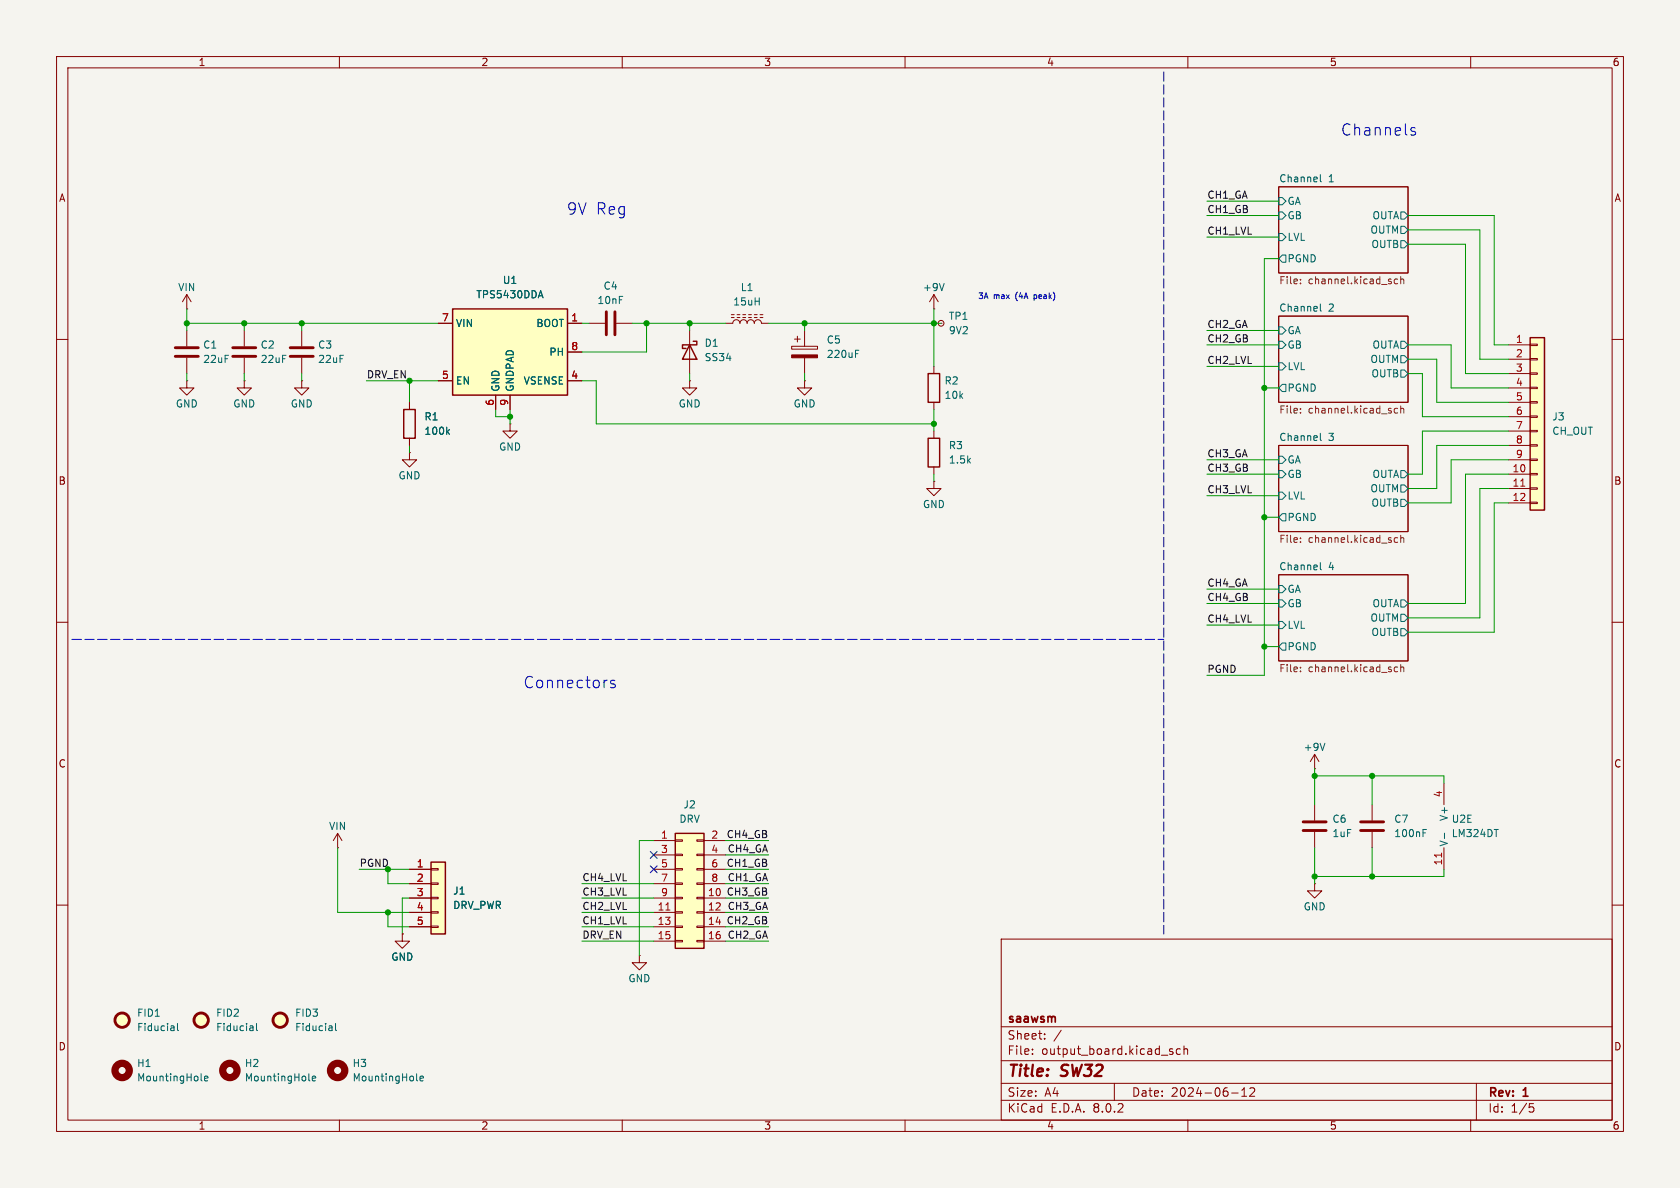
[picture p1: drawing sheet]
<svg xmlns="http://www.w3.org/2000/svg" width="297mm" height="210mm" viewBox="0 0 297 210" stroke-linecap="round" stroke-linejoin="round" font-family="sans-serif">
<path d="M0 0h297v210h-297z" fill="#f5f4ef" stroke="#f5f4ef" stroke-width=".18"/>
<g fill="none" stroke="#840000" stroke-width=".18">
<path d="M10 10h277v190h-277zM12 12h273v186h-273zM60 10v2M110 10v2M160 10v2M210 10v2M260 10v2M226.1 33h22.8v15.3h-22.8zM10 60h2M226.1 55.9h22.8v15.2h-22.8zM285 60h2M226.1 78.7h22.8v15.3h-22.8z"/>
<path d="M10 110h2M226.1 101.6h22.8v15.2h-22.8zM285 110h2M255.3 138.4v3.8M10 160h2M232.4 142.2v2.8M232.4 147.1v2.8M255.3 149.9v3.8M285 160h2M177 166h108v32h-108zM60 198v2M110 198v2"/>
<path d="M160 198v2M177 194.5h108M177 191.5h108M177 187.5h108M177 181.5h108M182.5 186.3v.1M182.5 185.5v.1M184.7 183.6v.1M184.7 182.8v.1M187.6 182.1l-1.3 2M197 191.5v3M206.8 185.8l.5 .2 .1 .2-.2 .2-.5-.1"/>
<path d="M206.8 185.5h.5M208.7 185.5l-.5-.1-.2 .3v.4l.1 .2h.6M209.3 185.5l.2-.1 .4 .1 .1 .9M209.3 184.9v1.5M210 198v2M217.7 193.2h1.2M219.5 193.8h.9M219.5 192.7l.5-.4v1.5M221 192.4l.5-.1 .2 .1 .1 .3-.9 1.1h.9M260 198v2M261 191.5v6.5M270.4 195.1h.7"/>
<path d="M270.5 195.7h.4l.3 .3-.2 .5-.5 .1"/>
</g>
<g fill="none" stroke="#006464" stroke-width=".18">
<path d="M226.1 37.5h.6l.6 .6-.6 .6h-.6zM226.1 34.9h.6l.6 .7-.6 .6h-.6zM233.4 30.9v1.1l.2 .1M247.6 37.5h.7l.6 .6-.6 .6h-.7zM226.1 57.8h.6l.6 .6-.6 .7h-.6zM226.1 41.3h.6l.6 .6-.6 .6h-.6zM226.7 45.1h.6v1.3h-.6l-.6-.7zM233.4 53.7v1.1l.2 .2M247.6 42.5h.7l.6 .7-.6 .6h-.7zM247.6 40h.7l.6 .6-.6 .7h-.7zM226.1 60.3h.6l.6 .7-.6 .6h-.6zM226.1 64.1h.6l.6 .7-.6 .6h-.6z"/>
<path d="M226.7 67.9h.6v1.3h-.6l-.6-.6zM233.4 76.6v1.1l.2 .2M247.6 60.3h.7l.6 .7-.6 .6h-.7zM247.6 65.4h.7l.6 .6-.6 .7h-.7zM247.6 62.9h.7l.6 .6-.6 .6h-.7zM226.1 83.2h.6l.6 .6-.6 .7h-.6zM226.1 80.6h.6l.6 .7-.6 .6h-.6zM226.1 87h.6l.6 .6-.6 .7h-.6zM226.7 90.8h.6v1.3h-.6l-.6-.7zM233.4 99.5v1l.2 .2M247.6 83.2h.7l.6 .6-.6 .7h-.7zM247.6 88.3h.7l.6 .6-.6 .6h-.7z"/>
<path d="M247.6 85.7h.7l.6 .7-.6 .6h-.7zM226.1 106h.6l.6 .7-.6 .6h-.6zM226.1 103.5h.6l.6 .6-.6 .7h-.6zM226.1 109.9h.6l.6 .6-.6 .6h-.6zM226.7 113.7h.6v1.2h-.6l-.6-.6zM247.6 106h.7l.6 .7-.6 .6h-.7zM247.6 111.1h.7l.6 .7-.6 .6h-.7zM247.6 108.6h.7l.6 .6-.6 .7h-.7zM255.4 147.3v.9"/>
</g>
<g fill="none" stroke="#725600" stroke-width=".18">
<path d="M229.9 49.4v.1M229.9 50v.2M247.1 49.4l-.4-.1-.2 .3 .1 .5h.5M247.6 48.9v1.3M247.6 49.4l.2-.1 .3 .1 .1 .8M229.9 72.2v.2M229.9 72.9v.1M247.1 72.2h-.4l-.2 .2 .1 .6h.5M247.6 71.8v1.2M247.6 72.3l.2-.1h.3l.1 .8M229.9 95.1v.1M229.9 95.8v.1"/>
<path d="M247.1 95.1l-.4-.1-.2 .3 .1 .5h.5M247.6 94.6v1.3M247.6 95.2l.2-.2 .3 .1 .1 .8M229.9 118.6v.1M229.9 118v.1M247.1 118l-.4-.1-.2 .2 .1 .6h.5M247.6 118l.2-.1 .3 .1 .1 .7M247.6 117.5v1.2"/>
</g>
<path d="M254.9 150.8v.7" fill="none" stroke="#a90000" stroke-width=".18"/>
<path d="M230.4 146.8h4M230.4 145.3h4" fill="none" stroke="#840000" stroke-width=".51"/>
<path d="M76.2 152.4h2.5v12.7h-2.5z" fill="#ffffc2"/>
<g fill="none" stroke="#840000" stroke-width=".18">
<path d="M33 54.6h.1M33 52.1v2.5M33 58.4v2.8M33 52.1l-.7 1.2M33 52.1l.8 1.2M104.1 57.2h2.8M109 57.2h2.8M121.9 58.4v7.6M128.3 57.2h1.2a.64 .64 0 0 1 .7-.7 .64 .64 0 0 1 .6 .7 .64 .64 0 0 1 .6-.7 .64 .64 0 0 1 .7 .7 .64 .64 0 0 1 .6-.7 .64 .64 0 0 1 .6 .7 .64 .64 0 0 1 .7-.7 .64 .64 0 0 1 .6 .7h1.3M129.3 56.1h.5M129.3 55.6h.5M130.3 56.1h.5"/>
<path d="M130.3 55.6h.5M131.3 56.1h.5M131.3 55.6h.5M132.3 56.1h.5M132.3 55.6h.5M133.3 56.1h.6M133.3 55.6h.6M134.4 56.1h.5M134.4 55.6h.5M165.1 54.6h.1M165.1 52.1l-.8 1.2M165.1 52.1v2.5"/>
<path d="M165.1 52.1l.8 1.2M166.4 57.2h.1M33 67.3v1.3h1.3l-1.3 1.3-1.3-1.3h1.3M33 67.3h.1M33 63.2v2.8M90.2 74.9v1.3h1.2l-1.2 1.3-1.3-1.3h1.3M90.2 74.9h.1M121.9 67.3v1.3h1.3l-1.3 1.3-1.3-1.3h1.3M121.9 67.3h.1M142.2 67.3v1.3h1.3l-1.3 1.3-1.2-1.3h1.2M142.2 67.3h.1M165.1 64.8v1.2"/>
<path d="M165.1 71.1v1.3M165.1 76.2v1.3M72.4 80v1.3h1.3l-1.3 1.3-1.3-1.3h1.3M72.4 80h.1M165.1 85.1v1.3h1.3l-1.3 1.2-1.3-1.2h1.3M165.1 85.1h.1M165.1 82.6v1.2M232.4 135.9h.1M232.4 133.4l-.8 1.2M232.4 133.4v2.5M232.4 133.4l.8 1.2M59.7 149.9h.1"/>
<path d="M59.7 147.3l-.8 1.3M59.7 147.3v2.6M59.7 147.3l.8 1.3M72.4 153.7h3.8M72.4 156.2h3.8M72.4 158.8h3.8M76.2 158.6h1.3v.3h-1.3zM76.2 156.1h1.3v.2h-1.3zM76.2 153.5h1.3v.3h-1.3zM242.6 142.2v2.8M242.6 147.1v2.8M71.1 165.1v1.3h1.3l-1.3 1.2-1.3-1.2h1.3"/>
<path d="M71.1 165.1h.1M72.4 161.3h3.8M72.4 163.8h3.8M76.2 163.7h1.3v.3h-1.3zM76.2 161.2h1.3v.2h-1.3zM113 168.9v1.3h1.3l-1.3 1.3-1.2-1.3h1.2M113 168.9h.1"/>
<circle cx="166.4" cy="57.2" r=".51"/>
</g>
<path d="M121.9 61l1.3 2.5h-2.6zM122.6 60.3h.6v.7h-2.6v.6h.7M164.1 77.5h2v5.1h-2zM164.1 66h2v5.1h-2zM76.2 152.4h2.5v12.7h-2.5z" fill="none" stroke="#840000" stroke-width=".25"/>
<g fill="none" stroke="#840000" stroke-width=".51">
<path d="M107.2 55.1v4.1M108.7 55.1v4.1M31 61.5h4.1M31 63h4.1M240.5 146.8h4.1M240.5 145.3h4.1"/>
<circle cx="21.6" cy="180.3" r="1.27"/>
<circle cx="35.6" cy="180.3" r="1.27"/>
<circle cx="49.5" cy="180.3" r="1.27"/>
</g>
<g fill="none" stroke="#006464" stroke-width=".18">
<path d="M166.9 50.1l-.4 1.3M234.2 131.4l-.4 1.3M251.6 147.2h.4M251.6 146.6h.6M30.7 181.4l.1 .8M30.8 182.1l-.1 .1M30.8 181.6l-.1 .1M31.4 180.9v1.1l.2 .2M35.5 190.9l.2 .2M36.2 190.7l.6-.2-.1-.2-.4-.1-.1 .2v.6h.5M44.7 181.4v.8M44.7 182.1l-.1 .1"/>
<path d="M44.7 181.6l-.1 .1M45.3 180.9v1.1l.2 .2M54.6 190.9l.2 .2M55.2 190.7l.6-.2-.1-.2-.3-.1-.2 .2 .1 .6h.4M58.7 181.4v.8M58.7 182.1l-.1 .1M58.7 181.6l-.1 .1M59.3 180.9v1.1l.2 .2M73.6 190.9l.2 .2M74.3 190.7l.6-.2-.1-.2-.4-.1-.1 .2v.6h.5"/>
</g>
<g fill="#ffffc2" stroke="#ffffc2" stroke-width=".18">
<circle cx="35.6" cy="180.3" r="1.27"/>
<circle cx="21.6" cy="180.3" r="1.27"/>
<circle cx="49.5" cy="180.3" r="1.27"/>
</g>
<g fill="none" stroke="#840000" stroke-width="1.3">
<circle cx="21.6" cy="189.2" r="1.27"/>
<circle cx="40.6" cy="189.2" r="1.27"/>
<circle cx="59.7" cy="189.2" r="1.27"/>
</g>
<path d="M270.5 59.7h2.5v30.5h-2.5z" fill="#ffffc2"/>
<g fill="none" stroke="#840000" stroke-width=".18">
<path d="M266.7 61h3.8M266.7 63.5h3.8M266.7 66h3.8M266.7 68.6h3.8M266.7 71.1h3.8M266.7 73.7h3.8M266.7 76.2h3.8M266.7 78.7h3.8M270.5 78.6h1.3v.3h-1.3zM270.5 76.1h1.3v.2h-1.3zM270.5 73.5h1.3v.3h-1.3zM270.5 71h1.3v.2h-1.3z"/>
<path d="M270.5 68.5h1.3v.2h-1.3zM270.5 65.9h1.3v.3h-1.3zM270.5 63.4h1.3v.2h-1.3zM270.5 60.8h1.3v.3h-1.3zM266.7 83.8h3.8M266.7 86.4h3.8M266.7 88.9h3.8M266.7 81.3h3.8M270.5 88.8h1.3v.2h-1.3zM270.5 86.2h1.3v.3h-1.3zM270.5 83.7h1.3v.2h-1.3zM270.5 81.2h1.3v.2h-1.3z"/>
</g>
<path d="M270.5 59.7h2.5v30.5h-2.5z" fill="none" stroke="#840000" stroke-width=".25"/>
<path d="M268.8 85.9h.8" fill="none" stroke="#a90000" stroke-width=".18"/>
<path d="M80 54.6h20.3v15.3h-20.3z" fill="#ffffc2"/>
<path d="M80 54.6h20.3v15.3h-20.3z" fill="none" stroke="#840000" stroke-width=".25"/>
<path d="M77.5 57.2h2.5M100.3 57.2h2.6M140.5 59.9h1M141 59.4v1.1M142.2 58.4v2.8M77.5 67.3h2.5M87.6 69.9v2.5M90.2 69.9v2.5M100.3 67.3h2.6M100.3 62.2h2.6M140 61.2h4.5v.5h-4.5zM142.2 63.2v2.8" fill="none" stroke="#840000" stroke-width=".18"/>
<path d="M95.3 52.3h.6M95.6 51.4l.4 1.2M151.2 62.5h.5M151.2 61.9h.6" fill="none" stroke="#006464" stroke-width=".18"/>
<path d="M140 62.7h4.5v.5h-4.5z" fill="#840000" stroke="#840000" stroke-width=".18"/>
<path d="M119.4 147.3h5.1v20.3h-5.1z" fill="#ffffc2"/>
<g fill="none" stroke="#840000" stroke-width=".18">
<path d="M43.2 58.4v2.8M53.3 58.4v2.8M77.5 57.2h2.5M100.3 57.2h2.6M43.2 67.3v1.3h1.2l-1.2 1.3-1.3-1.3h1.3M43.2 67.3h.1M43.2 63.2v2.8M53.3 67.3v1.3h1.3l-1.3 1.3-1.2-1.3h1.2M53.3 67.3h.1M53.3 63.2v2.8M72.4 71.1v1.3M72.4 77.5v1.2"/>
<path d="M77.5 67.3h2.5M87.6 69.9v2.5M90.2 69.9v2.5M100.3 67.3h2.6M100.3 62.2h2.6M72.4 158.8h3.8M72.4 153.7h3.8M72.4 156.2h3.8M115.6 148.6h3.8M115.6 158.8h3.8M115.6 151.1h3.8M115.6 153.7h3.8"/>
<path d="M115.6 156.2h3.8M119.4 158.6h1.2v.3h-1.2zM119.4 156.1h1.2v.2h-1.2zM119.4 153.5h1.2v.3h-1.2zM119.4 151h1.2v.3h-1.2zM119.4 148.5h1.2v.2h-1.2zM123.2 158.6h1.3v.3h-1.3zM123.2 156.1h1.3v.2h-1.3zM123.2 153.5h1.3v.3h-1.3zM123.2 151h1.3v.3h-1.3zM123.2 148.5h1.3v.2h-1.3zM124.5 148.6h3.8"/>
<path d="M124.5 158.8h3.8M124.5 151.1h3.8M124.5 153.7h3.8M124.5 156.2h3.8M232.4 156.2v1.3h1.3l-1.3 1.3-1.3-1.3h1.3M232.4 156.2h.1M71.1 165.1h.1M72.4 161.3h3.8M72.4 163.8h3.8M115.6 161.3h3.8M115.6 163.8h3.8M115.6 166.4h3.8"/>
<path d="M119.4 166.2h1.2v.3h-1.2zM119.4 163.7h1.2v.3h-1.2zM119.4 161.2h1.2v.2h-1.2zM123.2 166.2h1.3v.3h-1.3zM123.2 163.7h1.3v.3h-1.3zM123.2 161.2h1.3v.2h-1.3zM124.5 161.3h3.8M124.5 163.8h3.8M124.5 166.4h3.8"/>
</g>
<path d="M71.4 72.4h2v5.1h-2zM119.4 147.3h5.1v20.3h-5.1z" fill="none" stroke="#840000" stroke-width=".25"/>
<path d="M117.7 160.9h.7" fill="none" stroke="#a90000" stroke-width=".18"/>
<path d="M95.3 52.3h.6M95.6 51.4l.4 1.2M79.1 76.3l.4 .5M79.5 75.9l-.5 .5" fill="none" stroke="#006464" stroke-width=".18"/>
<path d="M41.1 61.5h4.1M41.1 63h4.1M51.3 61.5h4.1M51.3 63h4.1" fill="none" stroke="#840000" stroke-width=".51"/>
<path d="M249.5 23.1l.5 .1 .3 .3-.1 .3-.6 .1M249.5 22.6l.2-.1 .5 .1M108.7 120.3l-.5-.1-.3 .3 .1 .3 .7 .2 .1 .2-.1 .3-.2 .1-.6-.1" fill="none" stroke="#0000c2" stroke-width=".18"/>
<path d="M205.7 12.7v152.4M12.7 113h193" fill="none" stroke="#0000c2" stroke-width=".18" stroke-dasharray="1.7 .6"/>
<g fill="none" stroke="#009600" stroke-width=".18">
<path d="M213.4 38.1h12.7M213.4 35.6h12.7M248.9 38.1h15.3v22.9h2.5M33 57.2h44.5M33 54.6v3.8M43.2 57.2v1.2M53.3 57.2v1.2M102.9 57.2h1.2M111.8 57.2h16.5M114.3 57.2v5h-11.4M121.9 57.2v1.2M135.9 57.2h30.5"/>
<path d="M142.2 57.2v1.2M165.1 54.6v10.2M213.4 41.9h12.7M213.4 58.4h12.7M226.1 45.7h-2.6v73.7h-10.1M248.9 43.2h10.2v22.8h7.6M248.9 40.6h12.7v22.9h5.1M33 66v1.3M43.2 66v1.3M53.3 66v1.3M64.8 67.3h12.7M72.4 67.3v3.8"/>
<path d="M72.4 78.7v1.3M87.6 72.4v1.3h2.6M90.2 72.4v2.5M102.9 67.3h2.5v7.6h59.7M121.9 66v1.3M142.2 66v1.3M165.1 72.4v3.8M213.4 61h12.7M213.4 64.8h12.7M223.5 68.6h2.6M248.9 66h2.6v7.7h15.2M248.9 61h7.6v7.6h10.2"/>
<path d="M248.9 63.5h5.1v7.6h12.7M266.7 76.2h-15.2v7.6h-2.6M266.7 78.7h-12.7v7.7h-5.1M165.1 83.8v1.3M213.4 87.6h12.7M213.4 83.8h12.7M213.4 81.3h12.7M223.5 91.4h2.6M266.7 81.3h-10.2v7.6h-7.6M266.7 88.9h-2.5v22.9h-15.3M266.7 86.4h-5.1v22.8h-12.7M266.7 83.8h-7.6v22.9h-10.2"/>
<path d="M213.4 106.7h12.7M213.4 110.5h12.7M213.4 104.1h12.7M223.5 114.3h2.6M232.4 137.2h22.9v1.2M232.4 135.9v6.3M242.6 137.2v5M59.7 149.9v11.4h12.7M63.5 153.7h8.9M68.6 153.7v2.5h3.8M72.4 158.8h-1.3v6.3M102.9 158.8h12.7"/>
<path d="M102.9 156.2h12.7M115.6 148.6h-2.6v20.3M128.3 158.8h7.6M128.3 153.7h7.6M128.3 151.1h7.6M128.3 148.6h7.6M128.3 156.2h7.6M232.4 149.9v6.3M242.6 149.9v5M255.3 153.7v1.2h-22.9M68.6 161.3v2.5h3.8M102.9 163.8h12.7"/>
<path d="M102.9 161.3h12.7M102.9 166.4h12.7M128.3 163.8h7.6M128.3 161.3h7.6M128.3 166.4h7.6"/>
</g>
<path d="M115 153.1l1.2 1.2M115 150.5l1.2 1.2M116.2 153.1l-1.2 1.2M116.2 150.5l-1.2 1.2" fill="none" stroke="#000084" stroke-width=".18"/>
<g fill="#009600" stroke="#009600" stroke-width=".18">
<circle cx="68.6" cy="161.3" r=".46"/>
<circle cx="68.6" cy="153.7" r=".46"/>
<circle cx="165.1" cy="57.2" r=".46"/>
<circle cx="142.2" cy="57.2" r=".46"/>
<circle cx="223.5" cy="68.6" r=".46"/>
<circle cx="165.1" cy="74.9" r=".46"/>
<circle cx="232.4" cy="137.2" r=".46"/>
<circle cx="223.5" cy="91.4" r=".46"/>
<circle cx="242.6" cy="154.9" r=".46"/>
<circle cx="232.4" cy="154.9" r=".46"/>
<circle cx="223.5" cy="114.3" r=".46"/>
<circle cx="114.3" cy="57.2" r=".46"/>
<circle cx="121.9" cy="57.2" r=".46"/>
<circle cx="90.2" cy="73.7" r=".46"/>
<circle cx="72.4" cy="67.3" r=".46"/>
<circle cx="43.2" cy="57.2" r=".46"/>
<circle cx="53.3" cy="57.2" r=".46"/>
<circle cx="33" cy="57.2" r=".46"/>
<circle cx="242.6" cy="137.2" r=".46"/>
</g>
<g font-size="2.8" fill="#0000c2">
<text x="237" y="24.1">Channels</text>
<text x="100.1" y="38.1">9V Reg</text>
<text x="92.5" y="121.9">Connectors</text>
</g>
<g font-size="2.8" fill="#840000">
<text x="178" y="190.9">Title:</text>
<text x="187.7" y="190.9">SW32</text>
</g>
<g font-size="2.1" fill="#840000">
<text x="178" y="184">Sheet:</text>
<text x="178" y="181.2">saawsm</text>
<text x="178" y="186.7">File:</text>
<text x="184.1" y="186.7">output_board.kicad_sch</text>
<text x="178" y="196.9">KiCad</text>
<text x="178" y="194.1">Size:</text>
<text x="184.7" y="194.1">A4</text>
<text x="185.7" y="196.9">E.D.A.</text>
<text x="193.3" y="196.9">8.0.2</text>
<text x="200" y="194.1">Date:</text>
<text x="207" y="194.1">2024-06-12</text>
<text x="263" y="194.3">Rev:</text>
<text x="263" y="196.9">Id:</text>
<text x="267.1" y="196.9">1/5</text>
<text x="269.4" y="194.3">1</text>
</g>
<g font-size="1.8" fill="#840000">
<text x="35" y="11.9">1</text>
<text x="85" y="11.9">2</text>
<text x="135" y="11.9">3</text>
<text x="185" y="11.9">4</text>
<text x="235" y="11.9">5</text>
<text x="285" y="11.9">6</text>
<text x="10.3" y="35.9">A</text>
<text x="285.3" y="35.9">A</text>
<text x="10.3" y="85.9">B</text>
<text x="285.3" y="85.9">B</text>
<text x="10.3" y="135.9">C</text>
<text x="285.3" y="135.9">C</text>
<text x="10.3" y="185.9">D</text>
<text x="285.3" y="185.9">D</text>
<text x="35" y="199.9">1</text>
<text x="85" y="199.9">2</text>
<text x="135" y="199.9">3</text>
<text x="185" y="199.9">4</text>
<text x="235" y="199.9">5</text>
<text x="285" y="199.9">6</text>
</g>
<g font-size="1.8" fill="#0f0f0f">
<text x="213.4" y="35.2">CH1_GA</text>
<text x="213.4" y="41.6">CH1_LVL</text>
<text x="213.4" y="37.8">CH1_GB</text>
<text x="213.4" y="58.1">CH2_GA</text>
<text x="213.4" y="64.4">CH2_LVL</text>
<text x="213.4" y="60.6">CH2_GB</text>
<text x="64.8" y="67">DRV_EN</text>
<text x="213.4" y="83.5">CH3_GB</text>
<text x="213.4" y="80.9">CH3_GA</text>
<text x="213.4" y="87.3">CH3_LVL</text>
<text x="213.4" y="103.8">CH4_GA</text>
<text x="213.4" y="106.3">CH4_GB</text>
<text x="213.4" y="110.1">CH4_LVL</text>
<text x="213.4" y="119">PGND</text>
<text x="128.4" y="148.2">CH4_GB</text>
<text x="63.5" y="153.3">PGND</text>
<text x="102.9" y="155.9">CH4_LVL</text>
<text x="128.4" y="153.3">CH1_GB</text>
<text x="128.6" y="150.8">CH4_GA</text>
<text x="128.6" y="155.9">CH1_GA</text>
<text x="102.9" y="160.9">CH2_LVL</text>
<text x="102.9" y="158.4">CH3_LVL</text>
<text x="128.4" y="158.4">CH3_GB</text>
<text x="128.6" y="160.9">CH3_GA</text>
<text x="102.9" y="166">DRV_EN</text>
<text x="102.9" y="163.5">CH1_LVL</text>
<text x="128.4" y="163.5">CH2_GB</text>
<text x="128.6" y="166">CH2_GA</text>
</g>
<g font-size="1.8" fill="#006464">
<text x="226.1" y="32.3">Channel</text>
<text x="234.9" y="32.3">1</text>
<text x="227.5" y="39">GB</text>
<text x="227.5" y="36.4">GA</text>
<text x="242.2" y="41.5">OUTM</text>
<text x="242.5" y="39">OUTA</text>
<text x="227.5" y="42.8">LVL</text>
<text x="227.5" y="46.6">PGND</text>
<text x="242.4" y="44">OUTB</text>
<text x="31.4" y="51.7">VIN</text>
<text x="84.1" y="52.9">TPS5430DDA</text>
<text x="88.8" y="50.4">U1</text>
<text x="105.5" y="53.9">10nF</text>
<text x="106.6" y="51.4">C4</text>
<text x="130.9" y="51.7">L1</text>
<text x="163.1" y="51.7">+9V</text>
<text x="80.5" y="58">VIN</text>
<text x="94.7" y="58">BOOT</text>
<text x="129.5" y="54.2">15uH</text>
<text x="167.6" y="56.7">TP1</text>
<text x="167.6" y="59.3">9V2</text>
<text x="226.1" y="55.2">Channel</text>
<text x="227.5" y="59.3">GA</text>
<text x="234.9" y="55.2">2</text>
<text x="35.8" y="61.8">C1</text>
<text x="35.8" y="64.4">22uF</text>
<text x="46" y="61.8">C2</text>
<text x="46" y="64.4">22uF</text>
<text x="56.1" y="61.8">C3</text>
<text x="56.1" y="64.4">22uF</text>
<text x="97" y="63.1">PH</text>
<text x="124.5" y="61.5">D1</text>
<text x="124.5" y="64">SS34</text>
<text x="146.1" y="60.9">C5</text>
<text x="146.1" y="63.5">220uF</text>
<text x="227.5" y="61.8">GB</text>
<text x="227.5" y="65.6">LVL</text>
<text x="242.2" y="64.4">OUTM</text>
<text x="242.5" y="61.8">OUTA</text>
<text x="80.5" y="68.2">EN</text>
<text x="88.5" y="69.3" transform="rotate(-90 88.5 69.3)">GND</text>
<text x="91" y="69.3" transform="rotate(-90 91 69.3)">GNDPAD</text>
<text x="92.5" y="68.2">VSENSE</text>
<text x="166.9" y="68.2">R2</text>
<text x="166.9" y="70.7">10k</text>
<text x="227.5" y="69.4">PGND</text>
<text x="242.4" y="66.9">OUTB</text>
<text x="31" y="72.2">GND</text>
<text x="41.1" y="72.2">GND</text>
<text x="51.3" y="72.2">GND</text>
<text x="74.9" y="74.5">R1</text>
<text x="74.9" y="77.1">100k</text>
<text x="119.9" y="72.2">GND</text>
<text x="140.2" y="72.2">GND</text>
<text x="274.3" y="74.5">J3</text>
<text x="274.3" y="77.1">CH_OUT</text>
<text x="88.1" y="79.9">GND</text>
<text x="167.6" y="79.6">R3</text>
<text x="167.6" y="82.1">1.5k</text>
<text x="226.1" y="78">Channel</text>
<text x="227.5" y="82.1">GA</text>
<text x="234.9" y="78">3</text>
<text x="70.4" y="84.9">GND</text>
<text x="227.5" y="84.7">GB</text>
<text x="227.5" y="88.5">LVL</text>
<text x="242.2" y="87.2">OUTM</text>
<text x="242.4" y="89.8">OUTB</text>
<text x="242.5" y="84.7">OUTA</text>
<text x="163.1" y="90">GND</text>
<text x="227.5" y="92.3">PGND</text>
<text x="226.1" y="100.9">Channel</text>
<text x="234.9" y="100.9">4</text>
<text x="227.5" y="107.5">GB</text>
<text x="227.5" y="105">GA</text>
<text x="242.5" y="107.5">OUTA</text>
<text x="227.5" y="111.4">LVL</text>
<text x="242.2" y="110.1">OUTM</text>
<text x="242.4" y="112.6">OUTB</text>
<text x="227.5" y="115.2">PGND</text>
<text x="230.4" y="132.9">+9V</text>
<text x="120.7" y="143.1">J2</text>
<text x="58.1" y="146.9">VIN</text>
<text x="120" y="145.6">DRV</text>
<text x="235.5" y="145.6">C6</text>
<text x="235.5" y="148.2">1uF</text>
<text x="246.4" y="145.6">C7</text>
<text x="246.4" y="148.2">100nF</text>
<text x="256.1" y="149.7" transform="rotate(-90 256.1 149.7)">V-</text>
<text x="256.1" y="145.2" transform="rotate(-90 256.1 145.2)">V+</text>
<text x="256.6" y="145.6">U2E</text>
<text x="256.6" y="148.2">LM324DT</text>
<text x="80" y="158.3">J1</text>
<text x="80" y="160.9">DRV_PWR</text>
<text x="230.4" y="161.1">GND</text>
<text x="69.1" y="170">GND</text>
<text x="111" y="173.8">GND</text>
<text x="24.1" y="179.9">FID1</text>
<text x="38.1" y="179.9">FID2</text>
<text x="52.1" y="179.9">FID3</text>
<text x="24.1" y="182.5">Fiducial</text>
<text x="38.1" y="182.5">Fiducial</text>
<text x="52.1" y="182.5">Fiducial</text>
<text x="24.1" y="188.8">H1</text>
<text x="24.1" y="191.4">MountingHole</text>
<text x="43.2" y="188.8">H2</text>
<text x="43.2" y="191.4">MountingHole</text>
<text x="62.2" y="188.8">H3</text>
<text x="62.2" y="191.4">MountingHole</text>
</g>
<g font-size="1.8" fill="#725600">
<text x="226.1" y="50.6">File:</text>
<text x="231.3" y="50.6">channel.kicad_sch</text>
<text x="226.1" y="73.4">File:</text>
<text x="231.3" y="73.4">channel.kicad_sch</text>
<text x="226.1" y="96.3">File:</text>
<text x="231.3" y="96.3">channel.kicad_sch</text>
<text x="226.1" y="119.2">File:</text>
<text x="231.3" y="119.2">channel.kicad_sch</text>
</g>
<g font-size="1.8" fill="#a90000">
<text x="78" y="56.9">7</text>
<text x="100.9" y="56.9">1</text>
<text x="100.9" y="62">8</text>
<text x="267.9" y="60.7">1</text>
<text x="267.9" y="63.2">2</text>
<text x="267.9" y="65.8">3</text>
<text x="78" y="67.1">5</text>
<text x="87.4" y="71.8" transform="rotate(-90 87.4 71.8)">6</text>
<text x="89.9" y="71.8" transform="rotate(-90 89.9 71.8)">9</text>
<text x="100.9" y="67.1">4</text>
<text x="267.9" y="68.3">4</text>
<text x="267.9" y="70.9">5</text>
<text x="267.9" y="73.4">6</text>
<text x="267.9" y="75.9">7</text>
<text x="267.3" y="83.6">10</text>
<text x="267.9" y="78.5">8</text>
<text x="267.9" y="81">9</text>
<text x="267.3" y="86.1">11</text>
<text x="267.3" y="88.6">12</text>
<text x="255" y="141" transform="rotate(-90 255 141)">4</text>
<text x="116.8" y="148.3">1</text>
<text x="125.7" y="148.3">2</text>
<text x="73.6" y="153.4">1</text>
<text x="73.6" y="156">2</text>
<text x="116.8" y="150.9">3</text>
<text x="116.8" y="153.4">5</text>
<text x="116.8" y="156">7</text>
<text x="125.7" y="150.9">4</text>
<text x="125.7" y="153.4">6</text>
<text x="125.7" y="156">8</text>
<text x="255" y="153.1" transform="rotate(-90 255 153.1)">11</text>
<text x="73.6" y="158.5">3</text>
<text x="73.6" y="161">4</text>
<text x="116.2" y="161">11</text>
<text x="116.8" y="158.5">9</text>
<text x="125.1" y="158.5">10</text>
<text x="125.1" y="161">12</text>
<text x="73.6" y="163.6">5</text>
<text x="116.2" y="163.6">13</text>
<text x="116.2" y="166.1">15</text>
<text x="125.1" y="163.6">14</text>
<text x="125.1" y="166.1">16</text>
</g>
<g font-size="1.4" fill="#0000c2">
<text x="172.8" y="53.1">3A</text>
<text x="175.7" y="53.1">max</text>
<text x="179.7" y="53.1">(4A</text>
<text x="183.2" y="53.1">peak)</text>
</g>
</svg>
